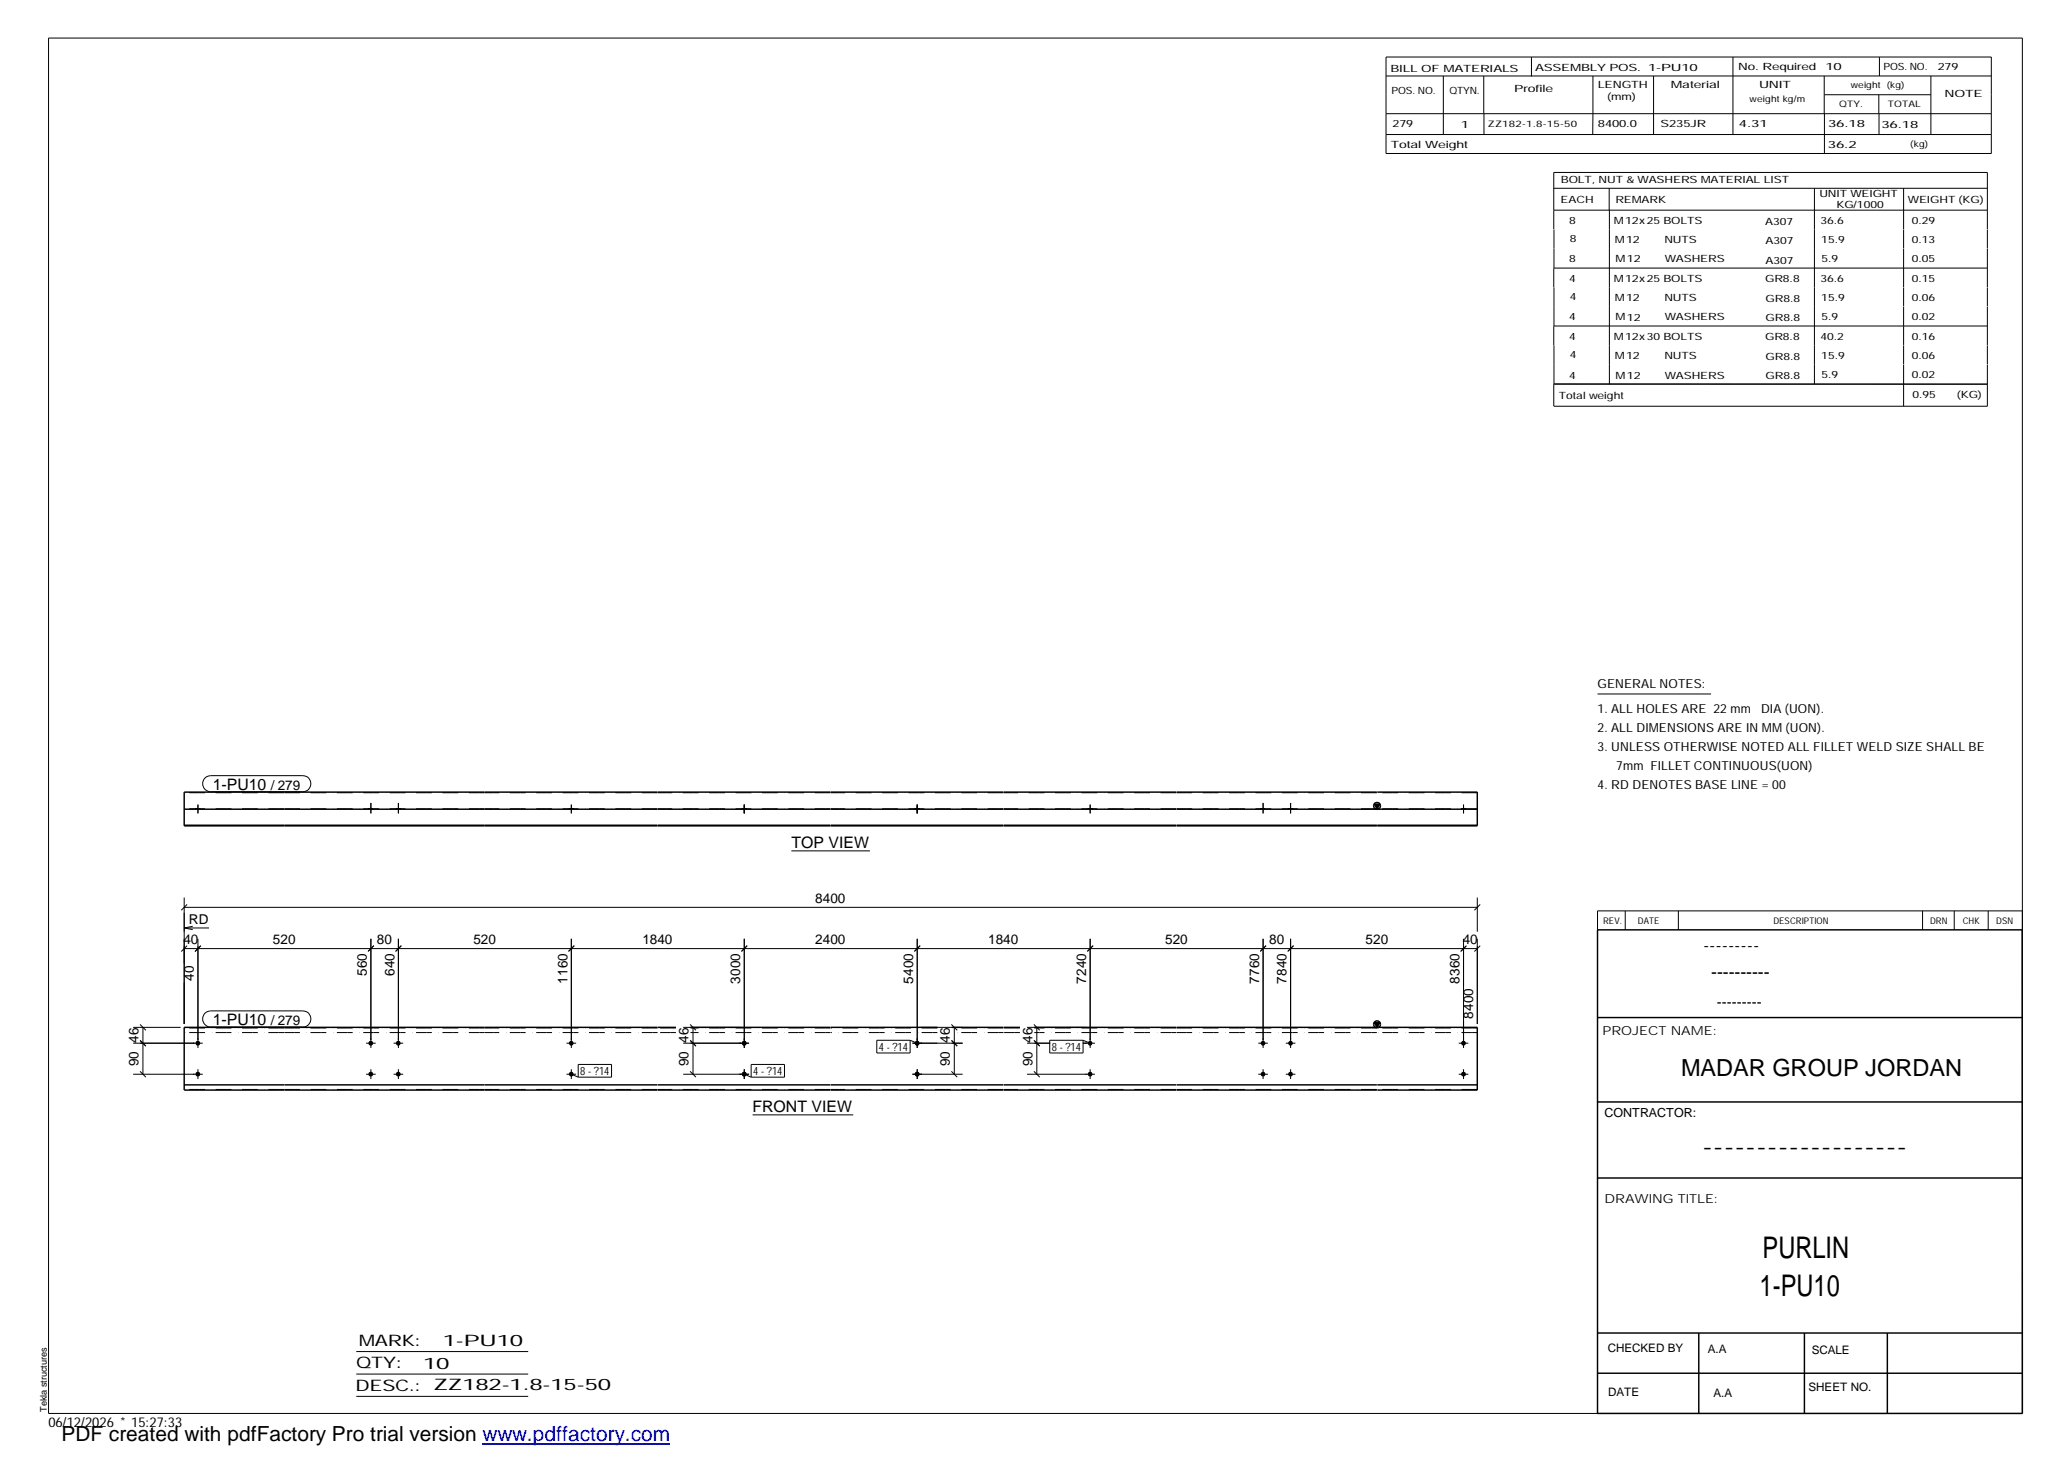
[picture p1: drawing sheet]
<svg xmlns="http://www.w3.org/2000/svg" width="420mm" height="297mm" viewBox="0 0 420 297" stroke-linecap="round" stroke-linejoin="round" font-family="sans-serif">
<g fill="#000">
<path d="M279.2 163.4h1.1l-.5 1zM279.2 207.8h1.1l-.5 .9z"/>
<path d="M39.7 164.3l1 .1z" fill-rule="evenodd"/>
<path d="M39.7 164.3l1 .1z" fill-rule="evenodd"/>
<path d="M74.8 164.3l1 .1z" fill-rule="evenodd"/>
<path d="M74.8 164.3l1 .1z" fill-rule="evenodd"/>
<path d="M80.4 164.3l1 .1z" fill-rule="evenodd"/>
<path d="M80.4 164.3l1 .1z" fill-rule="evenodd"/>
<path d="M115.6 164.3l.9 .1z" fill-rule="evenodd"/>
<path d="M115.6 164.3l.9 .1z" fill-rule="evenodd"/>
<path d="M150.7 164.3l1 .1z" fill-rule="evenodd"/>
<path d="M150.7 164.3l1 .1z" fill-rule="evenodd"/>
<path d="M150.7 164.3l1 .1z" fill-rule="evenodd"/>
<path d="M150.7 164.3l1 .1z" fill-rule="evenodd"/>
<path d="M185.8 164.3l1 .1z" fill-rule="evenodd"/>
<path d="M185.8 164.3l1 .1z" fill-rule="evenodd"/>
<path d="M185.8 164.3l1 .1z" fill-rule="evenodd"/>
<path d="M185.8 164.3l1 .1z" fill-rule="evenodd"/>
<path d="M221 164.3l1 .1z" fill-rule="evenodd"/>
<path d="M221 164.3l1 .1z" fill-rule="evenodd"/>
<path d="M256.1 164.3l1 .1z" fill-rule="evenodd"/>
<path d="M256.1 164.3l1 .1z" fill-rule="evenodd"/>
<path d="M261.7 164.3l1 .1z" fill-rule="evenodd"/>
<path d="M261.7 164.3l1 .1z" fill-rule="evenodd"/>
<path d="M296.8 164.3l1 .1z" fill-rule="evenodd"/>
<path d="M296.8 164.3l1 .1z" fill-rule="evenodd"/>
<circle cx="40.2" cy="211.9" r=".49"/>
<circle cx="40.2" cy="218.2" r=".49"/>
<circle cx="75.3" cy="211.9" r=".49"/>
<circle cx="75.3" cy="218.2" r=".49"/>
<circle cx="80.9" cy="211.9" r=".49"/>
<circle cx="80.9" cy="218.2" r=".49"/>
<circle cx="116.1" cy="211.9" r=".49"/>
<circle cx="116.1" cy="218.2" r=".49"/>
<circle cx="151.2" cy="211.9" r=".49"/>
<circle cx="151.2" cy="218.2" r=".49"/>
<circle cx="186.3" cy="211.9" r=".49"/>
<circle cx="186.3" cy="218.2" r=".49"/>
<circle cx="221.5" cy="211.9" r=".49"/>
<circle cx="221.5" cy="218.2" r=".49"/>
<circle cx="256.6" cy="211.9" r=".49"/>
<circle cx="256.6" cy="218.2" r=".49"/>
<circle cx="262.2" cy="211.9" r=".49"/>
<circle cx="262.2" cy="218.2" r=".49"/>
<circle cx="297.3" cy="218.2" r=".49"/>
<circle cx="297.3" cy="211.9" r=".49"/>
</g>
<g fill="none" stroke="#000" stroke-width=".2">
<path d="M9.9 7.7h401v279.5h-401zM281.6 11.6h123v19.6h-123zM281.6 15.4h123M293.2 15.4v11.9M301.5 15.4v7.7M311.1 11.6v3.9M323.6 15.4v11.9M336 15.4v11.9M352.1 11.6v15.7M370.6 15.4v7.7M370.7 19.2h21.6M381.7 19.2v3.9"/>
<path d="M381.8 11.6v3.8M392.3 15.4v11.9M281.6 23.1h123M281.6 27.3h123M301.5 23.1v4.2M315.7 38.3h88.1M326.9 38.3v4.4M368.6 38.3v39.7M370.7 23.1v8.1M381.8 23.1v4.2M386.8 38.3v8.3M315.7 42.7h88.1"/>
<path d="M315.7 46.6v-11.6h88.1v11.6M315.7 54.5v3.9M315.7 54.5h88.1M315.7 46.6v7.9M315.7 58.4v7.8M327 42.7v35.3M386.8 46.6v3.9M386.8 50.6v7.7M386.8 58.4v3.9M403.8 46.6v3.9M403.8 50.6v7.7M403.8 58.4v3.9"/>
<path d="M315.7 66.3v3.8M315.7 78v4.5M315.7 66.2h88.1M315.7 78h88.1h-88M315.7 70.2v7.8M386.8 62.3v7.8M386.8 70.2v3.8M386.8 74.1v8.4M403.8 62.3v7.8M403.8 70.2v3.8M403.8 74.1v8.4h-88.1M41.7 158.1l.5-.4 .6-.1h18.7a1.63 1.63 0 0 1 1.7 1.6 1.63 1.63 0 0 1-1.7 1.7h-18.7a1.63 1.63 0 0 1-1.5-1.1 1.63 1.63 0 0 1 .4-1.7z"/>
<path d="M324.6 141h23M39.7 164.3v.1M40.2 163.5v1.8M40.7 164.3v.1M74.8 164.3v.1M75.4 163.1v2.2M75.8 164.3v.1M80.4 164.3v.1M80.9 163.1v2.2M81.4 164.3v.1M115.6 164.3v.1M116.1 163.5v1.8"/>
<path d="M116.5 164.3v.1M150.7 164.3v.1M151.2 163.5v1.8M151.7 164.3v.1M160.8 172.9h15.9M185.8 164.3v.1M186.4 163.5v1.8M186.8 164.3v.1M221 164.3v.1M221.5 163.5v1.8M222 164.3v.1M256.1 164.3v.1"/>
<path d="M256.6 163.1v2.2M257.1 164.3v.1M261.7 164.3v.1M262.2 163.1v2.2M262.7 164.3v.1M296.8 164.3v.1M297.3 163.5v1.8M297.8 164.3v.1M37.4 184.3h262.7M37.4 182.4v25.7M37.4 192.7h262.7M37.4 188.5l1.8 .4"/>
<path d="M37.4 188.5h5.1M38 183.8l-1.2 1.1M38 192.1l-1.2 1.2M39.2 188.2l-1.8 .3M40.2 190.7v22.2M40.8 192.1l-1.2 1.2M75.4 190.7v22.2M75.9 192.1l-1.1 1.2M80.9 190.7v22.2M81.5 192.1l-1.2 1.2M116.1 190.7v22.2M116.7 192.1l-1.2 1.2"/>
<path d="M151.2 190.7v22.2M151.8 192.1l-1.2 1.2M186.4 190.7v22.2M186.9 192.1l-1.1 1.2M221.5 190.7v22.2M222.1 192.1l-1.2 1.2M256.6 190.7v22.2M257.2 192.1l-1.2 1.2M262.2 190.7v22.2M262.8 192.1l-1.2 1.2M297.3 190.7v22.2M297.9 192.1l-1.1 1.2"/>
<path d="M300.1 182.4v6.9M300.1 190.7v17.4M300.7 183.8l-1.1 1.1M300.7 192.1l-1.1 1.2M330.2 185.1v3.8M341 185.1v3.8M390.6 185.1v3.8M397 185.1v3.8M403.9 185.1v3.8M410.9 185.1h-86.3v3.8M27.1 218.3h14.1M27.1 211.9h14.1"/>
<path d="M27.1 208.7h9.6M28.4 217.7l1.2 1.1M28.4 211.4l1.2 1.1-1.1-1.1M28.4 208.1l1.2 1.2M29 208.7v9.6M40.2 217.2v2M41.7 205.9l.5-.4 .6-.1h18.7a1.63 1.63 0 0 1 1.7 1.6 1.63 1.63 0 0 1-1.7 1.6h-18.7a1.63 1.63 0 0 1-1.5-1 1.63 1.63 0 0 1 .4-1.7zM74.4 218.3h1.9M74.4 211.9h1.9M75.4 217.2v2M80 218.3h1.9M80 211.9h1.9"/>
<path d="M80.9 217.2v2M115.1 218.3h2M115.1 211.9h2M116.1 217.2v2M116.1 218.3l1.4 .5M117.5 216.3h6.7v2.5h-6.7zM138.8 218.3h13.4M138.8 211.9h13.4M138.8 208.7h11.7M140.2 217.7l1.2 1.1M140.2 211.4l1.2 1.1M140.2 208.1l1.2 1.2"/>
<path d="M140.8 208.7v9.6M151.2 217.2v2M151.2 218.3l1.4 .5M152.6 216.3h6.8v2.5h-6.8zM178.1 211.4h6.8v2.5h-6.8zM184.9 211.4l1.5 .5M185.4 218.3h10.2M185.4 211.9h10.2M186.4 217.2v2M187 208.7h8.6M193.3 217.7l1.2 1.1M193.3 211.4l1.2 1.1"/>
<path d="M193.3 208.1l1.2 1.2M193.9 208.7v9.6M208.7 218.3h13.8M208.7 211.9h4.7M208.7 208.7h12.1M210.1 217.7l1.1 1.1M210.1 211.4l1.1 1.1M210.1 208.1l1.1 1.2M210.7 208.7v9.6M213.3 211.4h6.7v2.5h-6.7zM220 211.9h2.5M220 211.4l1.5 .5"/>
<path d="M221.5 217.2v2M255.7 218.3h1.9M255.7 211.9h1.9M256.6 217.2v2M261.2 218.3h2M261.2 211.9h2M262.2 217.2v2M296.4 218.3h1.9M296.4 211.9h1.9M297.3 217.2v2M152.9 226.5h20.5M72.4 274.6h34.9"/>
<path d="M72.4 279.2h34.9M72.4 283.7h34.9"/>
</g>
<g fill="none" stroke="#000" stroke-width=".3">
<path d="M37.4 167.7h96.2M37.4 164.4h96.2M133.6 160.9h-96.2v6.9h96.2M133.7 167.7h35M133.7 160.9h35M133.7 167.8h35M133.7 164.4h35M168.8 167.7h35.1M168.8 160.9h35.1M168.8 167.8h35.1M168.8 164.4h35.1M204 167.7h35"/>
<path d="M204 160.9h35M204 167.8h35M204 164.4h35M239.1 167.7h40.6M239.1 160.9h40.6M239.1 167.8h40.6M239.1 164.4h40.6M279.2 163.4h1.1l-.5 1zM279.8 160.9h20.3v6.9h-20.3M279.8 167.7h20.3M279.8 164.4h20.3M324.6 188.9h86.2l.1 98.3h-86.3z"/>
<path d="M133.6 208.7h-96.2v12.8h96.2M133.7 208.7h3.6M140.3 208.7h28.4M168.8 208.7h21.7M193.4 208.7h10.5M204 208.7h3.2M210.1 208.7h28.9M239.1 208.7h40.6M279.2 207.8h1.1l-.5 .9zM279.8 208.7h20.3v12.8h-20.3M324.6 206.7h86.3M37.4 220.4h96.2"/>
<path d="M133.7 220.4h35M133.7 221.5h35M168.8 220.4h35.1M168.8 221.5h35.1M204 220.4h35M204 221.5h35M239.1 220.4h40.6M239.1 221.5h40.6M279.8 220.4h20.3M324.6 239.3h86.3M324.6 223.9h86.3M324.6 270.8h86.3"/>
<path d="M324.6 279h86.3M345.1 270.8v16.4M366.6 270.8v16.4M383.5 270.8v16.4"/>
<circle cx="279.8" cy="163.7" r=".7"/>
<circle cx="279.8" cy="208.1" r=".7"/>
</g>
<g fill="none" stroke="#000" stroke-width=".2" stroke-dasharray="1.1 0 2.1 .7 0 1.4" stroke-linecap="butt">
<path d="M57.7 161.1h-20.3M57.7 164.3h-20.3M98.5 161.1h-40.7M98.5 164.3h-40.7M133.6 161.1h-35.1M133.6 164.3h-35.1M168.7 161.1h-35M168.7 164.3h-35M203.9 161.1h-35.1M203.9 164.3h-35.1M239 161.1h-35M239 164.3h-35"/>
<path d="M279.7 161.1h-40.6M279.7 164.3h-40.6M300.1 161.1h-20.3M300.1 164.3h-20.3M57.7 209.8h-20.3M57.7 208.9h-20.3M98.5 209.8h-40.7M98.5 208.9h-40.7M133.6 209.8h-35.1M133.6 208.9h-35.1M137.3 209.8h-3.6M137.3 208.9h-3.6"/>
<path d="M168.7 209.8h-28.4M168.7 208.9h-28.4M190.5 209.8h-21.7M190.5 208.9h-21.7M203.9 209.8h-10.5M203.9 208.9h-10.5M207.2 209.8h-3.2M207.2 208.9h-3.2M239 209.8h-28.9M239 208.9h-28.9M279.7 209.8h-40.6M279.7 208.9h-40.6"/>
<path d="M300.1 209.8h-20.3M300.1 208.9h-20.3M57.7 221.3h-20.3M98.5 221.3h-40.7M133.6 221.3h-35.1M168.7 221.3h-35M203.9 221.3h-35.1M239 221.3h-35M279.7 221.3h-40.6M300.1 221.3h-20.3"/>
</g>
<path d="M98 293.3h38.2" fill="none" stroke="#00f" stroke-width=".3"/>
<g font-size="6.1">
<text x="358.1" y="255.5">PURLIN</text>
<text x="357.5" y="263.3">1-PU10</text>
</g>
<text font-size="4.8" x="341.5" y="218.6">MADAR GROUP JORDAN</text>
<text font-size="4.2" x="12.5" y="292.7">PDF created with pdfFactory Pro trial version www.pdffactory.com</text>
<g font-size="3.6">
<text x="346.1" y="193.2">---------</text>
<text x="347.7" y="198.6">----------</text>
<text x="345.8" y="234.2">-------------------</text>
</g>
<g font-size="3.2">
<text x="43.2" y="160.4">1-PU10</text>
<text x="160.8" y="172.3">TOP VIEW</text>
<text x="43.2" y="208.3">1-PU10</text>
<text x="152.9" y="226">FRONT VIEW</text>
<text x="72.9" y="273.5">MARK:</text>
<text x="90" y="273.5">1-PU10</text>
<text x="72.4" y="278">QTY:</text>
<text x="86" y="278.1">10</text>
<text x="72.2" y="282.6">DESC.:</text>
<text x="88.1" y="282.4">ZZ182-1.8-15-50</text>
</g>
<text font-size="3" x="348.8" y="204.5">---------</text>
<g font-size="2.8">
<text x="55" y="160.4">/ 279</text>
<text x="165.7" y="183.4">8400</text>
<text x="37.3" y="191.8">40</text>
<text x="38.4" y="187.7">RD</text>
<text x="55.5" y="191.8">520</text>
<text x="76.6" y="191.8">80</text>
<text x="96.2" y="191.8">520</text>
<text x="130.5" y="191.8">1840</text>
<text x="165.7" y="191.8">2400</text>
<text x="200.8" y="191.8">1840</text>
<text x="236.7" y="191.8">520</text>
<text x="257.9" y="191.8">80</text>
<text x="277.5" y="191.8">520</text>
<text x="297.2" y="191.8">40</text>
<text x="39.4" y="199.3" transform="rotate(-90 39.4 199.3)">40</text>
<text x="74.5" y="198.3" transform="rotate(-90 74.5 198.3)">560</text>
<text x="80.1" y="198.3" transform="rotate(-90 80.1 198.3)">640</text>
<text x="115.3" y="199.9" transform="rotate(-90 115.3 199.9)">1160</text>
<text x="150.4" y="199.9" transform="rotate(-90 150.4 199.9)">3000</text>
<text x="185.5" y="199.9" transform="rotate(-90 185.5 199.9)">5400</text>
<text x="220.7" y="199.9" transform="rotate(-90 220.7 199.9)">7240</text>
<text x="255.8" y="199.9" transform="rotate(-90 255.8 199.9)">7760</text>
<text x="261.4" y="199.9" transform="rotate(-90 261.4 199.9)">7840</text>
<text x="296.5" y="199.9" transform="rotate(-90 296.5 199.9)">8360</text>
<text x="55" y="208.3">/ 279</text>
<text x="299.3" y="207" transform="rotate(-90 299.3 207)">8400</text>
<text x="28.1" y="211.9" transform="rotate(-90 28.1 211.9)">46</text>
<text x="139.9" y="211.9" transform="rotate(-90 139.9 211.9)">46</text>
<text x="193" y="211.9" transform="rotate(-90 193 211.9)">46</text>
<text x="209.8" y="211.9" transform="rotate(-90 209.8 211.9)">46</text>
<text x="28.1" y="216.6" transform="rotate(-90 28.1 216.6)">90</text>
<text x="139.9" y="216.6" transform="rotate(-90 139.9 216.6)">90</text>
<text x="193" y="216.6" transform="rotate(-90 193 216.6)">90</text>
<text x="209.8" y="216.6" transform="rotate(-90 209.8 216.6)">90</text>
<text x="9.8" y="290">06/12/2026 * 15:27:33</text>
</g>
<g font-size="2.5">
<text x="324.6" y="139.9">GENERAL NOTES:</text>
<text x="324.6" y="148.7">2. ALL DIMENSIONS ARE IN MM(UON).</text>
<text x="324.6" y="144.9">1. ALL HOLES ARE 22 mm</text>
<text x="357.8" y="144.9">DIA (UON).</text>
<text x="324.6" y="152.5">3. UNLESS OTHERWISE NOTED ALL FILLET WELD SIZE SHALL BE</text>
<text x="324.6" y="160.2">4. RD DENOTES BASE LINE = 00</text>
<text x="328.4" y="156.4">7mm FILLET CONTINUOUS(UON)</text>
<text x="325.6" y="210.3">PROJECT NAME:</text>
<text x="326" y="226.9">CONTRACTOR:</text>
<text x="326" y="244.4">DRAWING TITLE:</text>
</g>
<g font-size="2.4">
<text x="326.7" y="274.7">CHECKED BY</text>
<text x="347" y="275">A.A</text>
<text x="368.1" y="275.1">SCALE</text>
<text x="326.7" y="283.6">DATE</text>
<text x="348.1" y="283.9">A.A</text>
<text x="367.5" y="282.6">SHEET NO.</text>
</g>
<g font-size="2.3">
<text x="178.6" y="213.5">4- ?14</text>
<text x="213.7" y="213.5">8- ?14</text>
<text x="117.9" y="218.4">8- ?14</text>
<text x="153" y="218.4">4- ?14</text>
</g>
<g font-size="2">
<text x="282.5" y="14.6">BILL OF MATERIALS</text>
<text x="311.9" y="14.4">ASSEMBLY POS.</text>
<text x="324.6" y="17.9">LENGTH</text>
<text x="334.9" y="14.4">1-PU10</text>
<text x="339.5" y="17.9">Material</text>
<text x="353.1" y="14.2">No. Required</text>
<text x="357.4" y="17.9">UNIT</text>
<text x="370.9" y="14.2">10</text>
<text x="382.7" y="14.2">POS. NO.</text>
<text x="393.7" y="14.3">279</text>
<text x="282.7" y="19.1">POS. NO.</text>
<text x="294.5" y="19">QTYN.</text>
<text x="307.6" y="18.7">Profile</text>
<text x="326.5" y="20.4">(mm)</text>
<text x="395.1" y="19.6">NOTE</text>
<text x="282.9" y="25.8">279</text>
<text x="296.8" y="26">1</text>
<text x="324.7" y="25.9">8400.0</text>
<text x="337.4" y="25.9">S235JR</text>
<text x="353.3" y="25.9">4.31</text>
<text x="371.4" y="25.9">36.18</text>
<text x="382.3" y="25.9">36.18</text>
<text x="282.6" y="30.1">Total Weight</text>
<text x="371.4" y="30">36.2</text>
<text x="317.1" y="41.3">EACH</text>
<text x="317.1" y="37.2">BOLT, NUT &amp; WASHERS MATERIAL LIST</text>
<text x="328.2" y="41.3">REMARK</text>
<text x="369.7" y="40.1">UNIT WEIGHT</text>
<text x="387.6" y="41.2">WEIGHT (KG)</text>
<text x="318.8" y="45.4">8</text>
<text x="327.9" y="45.6">M12x25 BOLTS</text>
<text x="358.6" y="45.6">A307</text>
<text x="369.9" y="45.5">36.6</text>
<text x="373.1" y="42.2">KG/1000</text>
<text x="388.4" y="45.5">0.29</text>
<text x="318.8" y="53.3">8</text>
<text x="318.9" y="49.2">8</text>
<text x="328.1" y="49.3">M12</text>
<text x="328.3" y="53.3">M12</text>
<text x="338.2" y="49.4">NUTS</text>
<text x="338.2" y="53.3">WASHERS</text>
<text x="358.7" y="49.6">A307</text>
<text x="358.7" y="53.5">A307</text>
<text x="370" y="49.3">15.9</text>
<text x="370.1" y="53.2">5.9</text>
<text x="388.4" y="49.4">0.13</text>
<text x="388.4" y="53.3">0.05</text>
<text x="318.8" y="57.2">4</text>
<text x="327.9" y="57.3">M12x25 BOLTS</text>
<text x="358.6" y="57.4">GR8.8</text>
<text x="369.9" y="57.3">36.6</text>
<text x="388.4" y="57.2">0.15</text>
<text x="318.8" y="65.1">4</text>
<text x="318.9" y="61">4</text>
<text x="328.1" y="61.2">M12</text>
<text x="328.3" y="65.1">M12</text>
<text x="338.2" y="61.2">NUTS</text>
<text x="338.2" y="65.1">WASHERS</text>
<text x="358.7" y="61.4">GR8.8</text>
<text x="358.7" y="65.3">GR8.8</text>
<text x="370" y="61.1">15.9</text>
<text x="370.1" y="65">5.9</text>
<text x="388.4" y="61.2">0.06</text>
<text x="388.4" y="65.1">0.02</text>
<text x="318.8" y="69">4</text>
<text x="327.9" y="69.1">M12x30BOLTS</text>
<text x="358.6" y="69.2">GR8.8</text>
<text x="369.9" y="69.1">40.2</text>
<text x="388.4" y="69">0.16</text>
<text x="318.8" y="76.9">4</text>
<text x="318.9" y="72.8">4</text>
<text x="328.1" y="72.9">M12</text>
<text x="328.3" y="76.9">M12</text>
<text x="338.2" y="72.9">NUTS</text>
<text x="338.2" y="76.9">WASHERS</text>
<text x="358.7" y="73.1">GR8.8</text>
<text x="358.7" y="77.1">GR8.8</text>
<text x="370" y="72.8">15.9</text>
<text x="370.1" y="76.7">5.9</text>
<text x="388.4" y="72.9">0.06</text>
<text x="388.4" y="76.9">0.02</text>
<text x="316.7" y="81.1">Total weight</text>
<text x="388.6" y="80.9">0.95</text>
<text x="397.6" y="80.8">(KG)</text>
</g>
<g font-size="1.9">
<text x="325.7" y="187.8">REV.</text>
<text x="332.8" y="187.6">DATE</text>
<text x="360.3" y="187.7">DESCRIPTION</text>
<text x="392.1" y="187.6">DRN</text>
<text x="398.8" y="187.6">CHK</text>
<text x="405.6" y="187.7">DSN</text>
<text x="9.5" y="286.8" transform="rotate(-90 9.5 286.8)">Tekla structures</text>
</g>
<g font-size="1.8">
<text x="376" y="17.9">weight (kg)</text>
<text x="355.5" y="20.7">weightkg/m</text>
<text x="373.6" y="21.7">QTY.</text>
<text x="383.5" y="21.8">TOTAL</text>
<text x="302.3" y="25.9">ZZ182-1.8-15-50</text>
<text x="388.1" y="29.8">(kg)</text>
</g>
</svg>
